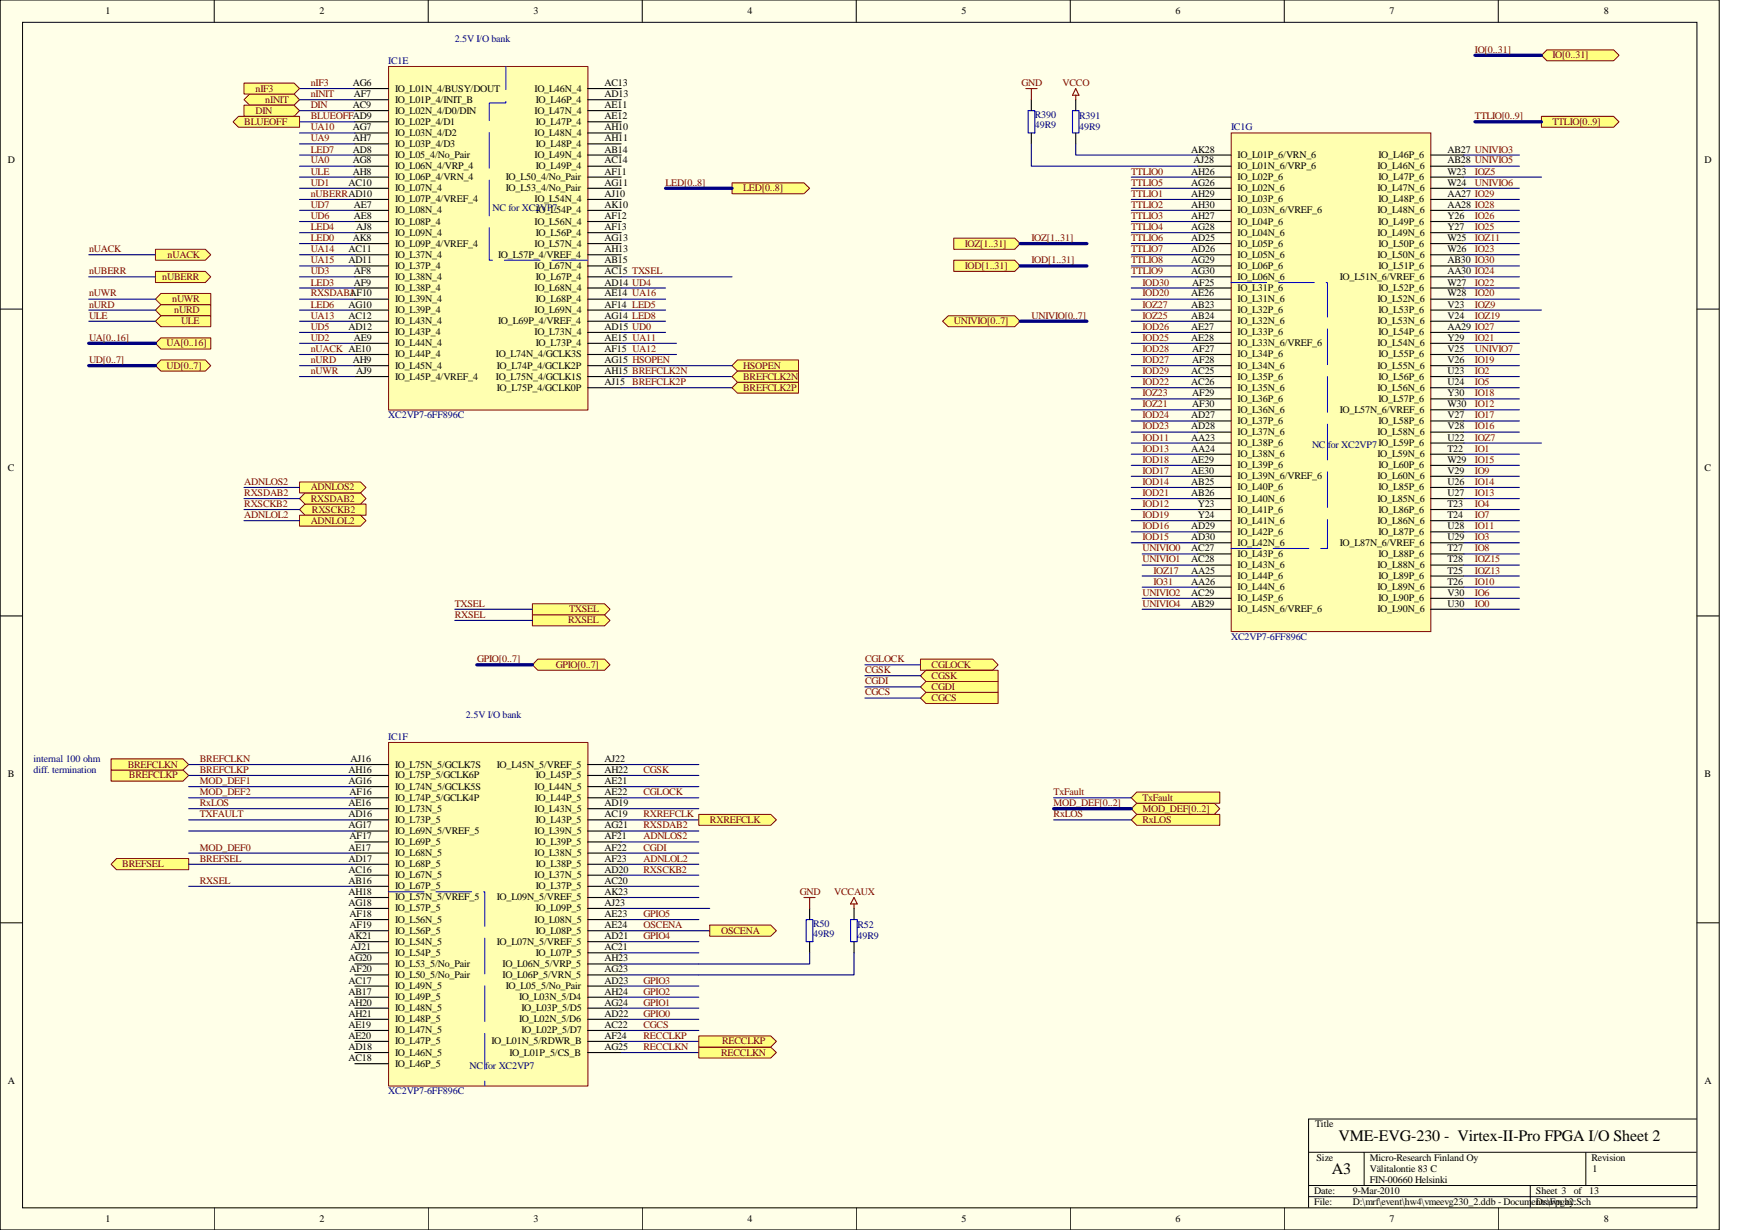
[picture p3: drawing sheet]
<svg xmlns="http://www.w3.org/2000/svg" width="297mm" height="210mm" viewBox="0 0 297 210" stroke-linecap="round" stroke-linejoin="round" font-family="sans-serif">
<path d="M0 0h293.5v209.9h-293.5z" fill="#ffffe8"/>
<g fill="none" stroke="#000" stroke-width=".17">
<path d="M0 0h293.5v209.9h-293.5zM3.8 3.8h285.9v202.3h-285.9zM36.6 0v3.8M73.1 0v3.8M109.6 0v3.8M146.2 0v3.8M182.7 0v3.8M219.2 0v3.8M255.8 0v3.8M0 52.7h3.8M289.6 52.7h3.9M0 105.1h3.8"/>
<path d="M289.6 105.1h3.9M0 157.5h3.8M289.6 157.5h3.9M223.4 196.6h66.2M232.9 196.6v5.7M270.7 196.6v5.7M289.6 191h-66.2v15.1M36.6 206.1v3.8M73.1 206.1v3.8M109.6 206.1v3.8M146.2 206.1v3.8M182.7 206.1v3.8"/>
<path d="M219.2 206.1v3.8M223.4 202.3h66.2M223.4 204.2h66.2M255.8 206.1v3.8M261.2 202.3v3.8"/>
</g>
<path d="M210.2 22.7h34.1v85.1h-34.1z" fill="#ffffb0"/>
<path d="M210.2 22.7h34.1v85.1h-34.1z" fill="none" stroke="#800000" stroke-width=".17"/>
<g fill="none" stroke="#000" stroke-width=".19">
<path d="M204.5 26.5h5.6M204.5 28.4h5.6M204.5 30.2h5.6M204.5 32.1h5.6M204.5 34h5.6M204.5 35.9h5.6M204.5 37.8h5.6M204.5 39.7h5.6M244.2 26.5h5.7M244.2 28.4h5.7M244.2 30.2h5.7M244.2 32.1h5.7"/>
<path d="M244.2 34h5.7M244.2 35.9h5.7M244.2 37.8h5.7M244.2 39.7h5.7M204.5 41.6h5.6M204.5 43.5h5.6M204.5 45.4h5.6M204.5 47.2h5.6M204.5 49.1h5.6M204.5 51.1h5.6M204.5 52.9h5.6M204.5 54.8h5.6"/>
<path d="M204.5 56.7h5.6M204.5 58.6h5.6M244.2 41.6h5.7M244.2 43.5h5.7M244.2 45.4h5.7M244.2 47.2h5.7M244.2 49.1h5.7M244.2 51.1h5.7M244.2 52.9h5.7M244.2 54.8h5.7M244.2 56.7h5.7M244.2 58.6h5.7"/>
<path d="M204.5 60.5h5.6M204.5 62.4h5.6M204.5 64.3h5.6M204.5 66.2h5.6M204.5 68.1h5.6M204.5 69.9h5.6M204.5 71.8h5.6M204.5 73.7h5.6M204.5 75.6h5.6M204.5 77.5h5.6M204.5 79.4h5.6M244.2 60.5h5.7"/>
<path d="M244.2 62.4h5.7M244.2 64.3h5.7M244.2 66.2h5.7M244.2 68.1h5.7M244.2 69.9h5.7M244.2 71.8h5.7M244.2 73.7h5.7M244.2 75.6h5.7M244.2 77.5h5.7M244.2 79.4h5.7M204.5 81.3h5.6M204.5 83.2h5.6"/>
<path d="M204.5 85.1h5.6M204.5 87h5.6M204.5 88.9h5.6M204.5 90.8h5.6M204.5 92.6h5.6M204.5 94.5h5.6M204.5 96.4h5.6M204.5 98.3h5.6M244.2 81.3h5.7M244.2 83.2h5.7M244.2 85.1h5.7M244.2 87h5.7"/>
<path d="M244.2 88.9h5.7M244.2 90.8h5.7M244.2 92.6h5.7M244.2 94.5h5.7M244.2 96.4h5.7M244.2 98.3h5.7M204.5 100.2h5.6M204.5 102.1h5.6M204.5 104h5.6M244.2 100.2h5.7M244.2 102.1h5.7M244.2 104h5.7"/>
</g>
<path d="M210.1 48.2h16.5v45.4h-16.5" fill="none" stroke="#00f" stroke-width=".17" stroke-dasharray="6.1 2"/>
<path d="M263.1 9.4l1-.9h11.4l.9 .9-.9 1h-11.4z" fill-rule="evenodd" fill="#ffff80"/>
<path d="M263.1 9.4l1-.9h11.4l.9 .9-.9 1h-11.4z" fill="none" stroke="#800000" stroke-width=".17"/>
<g fill="none" stroke="#000080" stroke-width=".19">
<path d="M249.9 26.5h9.5M249.9 28.4h9.5M249.9 30.2h13.2M249.9 32.1h9.5M249.9 34h9.5M249.9 35.9h9.5M249.9 37.8h9.5M249.9 39.7h9.5M249.9 41.6h9.5M249.9 43.5h9.5M249.9 45.4h9.5M249.9 47.2h9.5"/>
<path d="M249.9 49.1h9.5M249.9 51.1h9.5M249.9 52.9h13.2M249.9 54.8h9.5M249.9 56.7h9.5M249.9 58.6h9.5M249.9 60.5h9.5M249.9 62.4h9.5M249.9 64.3h9.5M249.9 66.2h9.5M249.9 68.1h9.5M249.9 69.9h9.5"/>
<path d="M249.9 71.8h9.5M249.9 73.7h9.5M249.9 75.6h13.2M249.9 77.5h9.5M249.9 79.4h9.5M195 94.5h9.5M195 96.4h9.5M195 98.3h9.5M249.9 81.3h9.5M249.9 83.2h9.5M249.9 85.1h9.5M249.9 87h9.5"/>
<path d="M249.9 88.9h9.5M249.9 90.8h9.5M249.9 92.6h9.5M249.9 94.5h9.5M249.9 96.4h9.5M249.9 98.3h9.5M195 102.1h9.5M195 100.2h9.5M249.9 102.1h9.5M249.9 104h9.5"/>
</g>
<path d="M66.4 11.4h34v58.6h-34z" fill="#ffffb0"/>
<path d="M66.3 11.3h34.1v58.7h-34.1z" fill="none" stroke="#800000" stroke-width=".17"/>
<g fill="none" stroke="#000" stroke-width=".19">
<path d="M60.6 15.1h5.7M60.6 17h5.7M60.6 18.9h5.7M100.3 15.1h5.7M100.3 17h5.7M100.3 18.9h5.7M60.6 20.8h5.7M60.6 22.7h5.7M60.6 24.6h5.7M60.6 26.5h5.7M60.6 28.4h5.7M60.6 30.2h5.7"/>
<path d="M60.6 32.1h5.7M60.6 34h5.7M60.6 35.9h5.7M60.6 37.8h5.7M60.6 39.7h5.7M100.3 20.8h5.7M100.3 22.7h5.7M100.3 24.6h5.7M100.3 26.5h5.7M100.3 28.4h5.7M100.3 30.2h5.7M100.3 32.1h5.7"/>
<path d="M100.3 34h5.7M100.3 35.9h5.7M100.3 37.8h5.7M100.3 39.7h5.7M60.6 41.6h5.7M60.6 43.5h5.7M60.6 45.4h5.7M60.6 47.2h5.7M60.6 49.1h5.7M60.6 51.1h5.7M60.6 52.9h5.7M60.6 54.8h5.7"/>
<path d="M60.6 56.7h5.7M60.6 58.6h5.7M100.3 41.6h5.7M100.3 43.5h5.7M100.3 45.4h5.7M100.3 47.2h5.7M100.3 49.1h5.7M100.3 51.1h5.7M100.3 52.9h5.7M100.3 54.8h5.7M100.3 56.7h5.7M100.3 58.6h5.7"/>
<path d="M60.6 60.5h5.7M60.6 62.4h5.7M60.6 64.3h5.7M100.3 60.5h5.7M100.3 62.4h5.7M100.3 64.3h5.7M100.3 66.2h5.7"/>
</g>
<path d="M100.3 44.4h-16.8v-26.8h2.9v-6.3" fill="none" stroke="#00f" stroke-width=".17" stroke-dasharray="6.1 2"/>
<path d="M66.4 126.7h34v58.6h-34z" fill="#ffffb0"/>
<path d="M66.3 126.7h34.1v58.6h-34.1z" fill="none" stroke="#800000" stroke-width=".17"/>
<g fill="none" stroke="#000" stroke-width=".19">
<path d="M60.6 130.5h5.7M60.6 132.3h5.7M60.6 134.2h5.7M60.6 136.1h5.7M60.6 138h5.7M60.6 139.9h5.7M100.3 130.5h5.7M100.3 132.3h5.7M100.3 134.2h5.7M100.3 136.1h5.7M100.3 138h5.7M100.3 139.9h5.7"/>
<path d="M60.6 141.8h5.7M60.6 143.7h5.7M60.6 145.6h5.7M60.6 147.5h5.7M60.6 149.4h5.7M60.6 151.3h5.7M60.6 153.2h5.7M60.6 155h5.7M60.6 156.9h5.7M60.6 158.8h5.7M100.3 141.8h5.7M100.3 143.7h5.7"/>
<path d="M100.3 145.6h5.7M100.3 147.5h5.7M100.3 149.4h5.7M100.3 151.3h5.7M100.3 153.2h5.7M100.3 155h5.7M100.3 156.9h5.7M100.3 158.8h5.7M60.6 160.7h5.7M60.6 162.6h5.7M60.6 164.5h5.7M60.6 166.4h5.7"/>
<path d="M60.6 168.3h5.7M60.6 170.2h5.7M60.6 172h5.7M60.6 173.9h5.7M60.6 175.9h5.7M60.6 177.7h5.7M60.6 179.6h5.7M100.3 160.7h5.7M100.3 162.6h5.7M100.3 164.5h5.7M100.3 166.4h5.7M100.3 168.3h5.7"/>
<path d="M100.3 170.2h5.7M100.3 172h5.7M100.3 173.9h5.7M100.3 175.9h5.7M100.3 177.7h5.7M100.3 179.6h5.7M60.6 181.5h5.7"/>
</g>
<path d="M66.3 152.2h16.5v33.1" fill="none" stroke="#00f" stroke-width=".17" stroke-dasharray="6.1 2"/>
<path d="M42.6 16h7.6l.9 1-.9 .9h-7.6l-.9-.9z" fill-rule="evenodd" fill="#ffff80"/>
<path d="M42.6 16h7.6l.9 1-.9 .9h-7.6l-.9-.9z" fill="none" stroke="#800000" stroke-width=".17"/>
<path d="M41.7 17.9h8.5l.9 1-.9 1h-8.5z" fill-rule="evenodd" fill="#ffff80"/>
<path d="M41.7 17.9h8.5l.9 1-.9 1h-8.5z" fill="none" stroke="#800000" stroke-width=".17"/>
<path d="M51.1 18.9h9.5M51.1 17h9.5" fill="none" stroke="#000080" stroke-width=".19"/>
<path d="M19 131.4h12.2l1 .9-1 1h-12.2z" fill-rule="evenodd" fill="#ffff80"/>
<path d="M19 131.4h12.2l1 .9-1 1h-12.2z" fill="none" stroke="#800000" stroke-width=".17"/>
<path d="M19 129.5h12.2l1 1-1 .9h-12.2z" fill-rule="evenodd" fill="#ffff80"/>
<path d="M19 129.5h12.2l1 1-1 .9h-12.2z" fill="none" stroke="#800000" stroke-width=".17"/>
<path d="M106 66.2h19M106 64.3h19M32.2 132.3h28.4M32.2 130.5h28.4M32.2 134.2h28.4M32.2 136.1h28.4M106 130.5h13.3" fill="none" stroke="#000080" stroke-width=".19"/>
<path d="M251.8 9.4h11.3" fill="none" stroke="#000080" stroke-width=".57"/>
<path d="M125 31.2h12.2l1 .9-1 1h-12.2z" fill-rule="evenodd" fill="#ffff80"/>
<path d="M125 31.2h12.2l1 .9-1 1h-12.2z" fill="none" stroke="#800000" stroke-width=".17"/>
<path d="M113.6 32.1h11.4" fill="none" stroke="#000080" stroke-width=".57"/>
<path d="M51.1 22.7h9.5M106 54.8h7.6M106 52.9h7.6" fill="none" stroke="#000080" stroke-width=".19"/>
<path d="M26.5 52.9l1-.9h8.5v1.9h-8.5z" fill-rule="evenodd" fill="#ffff80"/>
<path d="M26.5 52.9l1-.9h8.5v1.9h-8.5z" fill="none" stroke="#800000" stroke-width=".17"/>
<path d="M27.5 50.1h8.5v1.9h-8.5l-1-.9z" fill-rule="evenodd" fill="#ffff80"/>
<path d="M27.5 50.1h8.5v1.9h-8.5l-1-.9z" fill="none" stroke="#800000" stroke-width=".17"/>
<path d="M26.5 42.5h8.5l1 1-1 .9h-8.5z" fill-rule="evenodd" fill="#ffff80"/>
<path d="M26.5 42.5h8.5l1 1-1 .9h-8.5z" fill="none" stroke="#800000" stroke-width=".17"/>
<path d="M26.5 46.3h8.5l1 .9-1 1h-8.5z" fill-rule="evenodd" fill="#ffff80"/>
<path d="M26.5 46.3h8.5l1 .9-1 1h-8.5z" fill="none" stroke="#800000" stroke-width=".17"/>
<path d="M26.5 54.8l1-.9h8.5v1.9h-8.5z" fill-rule="evenodd" fill="#ffff80"/>
<path d="M26.5 54.8l1-.9h8.5v1.9h-8.5z" fill="none" stroke="#800000" stroke-width=".17"/>
<path d="M26.5 58.6l1-.9h8.5v1.9h-8.5z" fill-rule="evenodd" fill="#ffff80"/>
<path d="M26.5 58.6l1-.9h8.5v1.9h-8.5z" fill="none" stroke="#800000" stroke-width=".17"/>
<path d="M27.5 61.4h7.5l1 1-1 .9h-7.5l-1-.9z" fill-rule="evenodd" fill="#ffff80"/>
<path d="M27.5 61.4h7.5l1 1-1 .9h-7.5l-1-.9z" fill="none" stroke="#800000" stroke-width=".17"/>
<path d="M15.2 58.6h11.3M15.2 62.4h11.3" fill="none" stroke="#000080" stroke-width=".57"/>
<g fill="none" stroke="#000080" stroke-width=".19">
<path d="M51.1 24.6h9.5M51.1 28.4h9.5M51.1 30.2h9.5M51.1 32.1h9.5M51.1 34h9.5M51.1 35.9h9.5M51.1 37.8h9.5M51.1 39.7h9.5M51.1 20.8h9.5M15.2 54.8h11.3M15.2 52.9h11.3M15.2 51.1h11.3"/>
<path d="M15.2 47.2h11.3M15.2 43.5h11.3M51.1 54.8h9.5M51.1 52.9h9.5M51.1 47.2h9.5M51.1 43.5h9.5M51.1 45.4h9.5M51.1 56.7h9.5M51.1 58.6h9.5M51.1 49.1h9.5M51.1 41.6h9.5M106 51.1h7.6"/>
<path d="M106 56.7h7.6M106 49.1h7.6M51.1 60.5h9.5M51.1 62.4h9.5M51.1 64.3h9.5"/>
</g>
<path d="M40.7 19.9h10.4v1.8h-10.4l-.9-.9z" fill-rule="evenodd" fill="#ffff80"/>
<path d="M40.7 19.9h10.4v1.8h-10.4l-.9-.9z" fill="none" stroke="#800000" stroke-width=".17"/>
<g fill="none" stroke="#000080" stroke-width=".19">
<path d="M51.1 26.5h9.5M176.1 24.6v3.8h28.4M183.6 24.6v1.9h20.9M193.1 39.7h11.4M193.1 37.8h11.4M193.1 35.9h11.4M193.1 34h11.4M193.1 32.1h11.4M193.1 47.2h11.4M193.1 45.4h11.4M193.1 43.5h11.4M193.1 41.6h11.4"/>
<path d="M249.9 100.2h9.5M106 164.5h13.3"/>
</g>
<path d="M175.5 18.9h1.2v3.8h-1.2zM183.1 18.9h1.1v3.8h-1.1z" fill="none" stroke="#00f" stroke-width=".19"/>
<path d="M176.1 17v1.9M183.6 17v1.9M176.1 22.7v1.9M183.6 22.7v1.9" fill="none" stroke="#000" stroke-width=".19"/>
<path d="M175.1 15.1h1.9M176.1 15.1v1.9M183.6 15.1l.6 1.2h-1.1zM183.6 16.3v.7" fill="none" stroke="#800000" stroke-width=".19"/>
<path d="M263.1 19.9h12.4l.9 .9-.9 .9h-12.4z" fill-rule="evenodd" fill="#ffff80"/>
<path d="M263.1 19.9h12.4l.9 .9-.9 .9h-12.4z" fill="none" stroke="#800000" stroke-width=".17"/>
<path d="M251.8 20.8h11.3" fill="none" stroke="#000080" stroke-width=".57"/>
<g fill="none" stroke="#000080" stroke-width=".19">
<path d="M51.1 15.1h9.5M193.1 30.2h11.4M51.1 51.1h9.5M106 47.2h19M195 104h9.5M32.2 139.9h28.4M32.2 138h28.4M106 139.9h13.3M106 138h13.3M32.2 151.3h28.4M32.2 145.6h28.4M32.2 141.8h28.4"/>
<path d="M106 155h15.2M106 156.9h13.3M106 158.8h15.2M106 151.3h13.3M106 145.6h13.3M106 166.4h13.3M106 168.3h13.3M106 177.7h13.3M106 179.6h13.3"/>
</g>
<path d="M41.7 14.2h8.5l.9 .9-.9 .9h-8.5z" fill-rule="evenodd" fill="#ffff80"/>
<path d="M41.7 14.2h8.5l.9 .9-.9 .9h-8.5z" fill="none" stroke="#800000" stroke-width=".17"/>
<path d="M90.9 103h12.3l.9 1-.9 .9h-12.3z" fill-rule="evenodd" fill="#ffff80"/>
<path d="M90.9 103h12.3l.9 1-.9 .9h-12.3z" fill="none" stroke="#800000" stroke-width=".17"/>
<path d="M90.9 104.9h12.3l.9 1-.9 .9h-12.3z" fill-rule="evenodd" fill="#ffff80"/>
<path d="M90.9 104.9h12.3l.9 1-.9 .9h-12.3z" fill="none" stroke="#800000" stroke-width=".17"/>
<path d="M77.6 104h13.3M77.6 105.9h13.3" fill="none" stroke="#000080" stroke-width=".19"/>
<path d="M193.1 138l1-.9h13.2l.9 .9-.9 1h-13.2z" fill-rule="evenodd" fill="#ffff80"/>
<path d="M193.1 138l1-.9h13.2l.9 .9-.9 1h-13.2z" fill="none" stroke="#800000" stroke-width=".17"/>
<path d="M194.1 135.2h14.1v1.9h-14.1l-1-1z" fill-rule="evenodd" fill="#ffff80"/>
<path d="M194.1 135.2h14.1v1.9h-14.1l-1-1z" fill="none" stroke="#800000" stroke-width=".17"/>
<path d="M193.1 139.9l1-.9h14.1v1.8h-14.1z" fill-rule="evenodd" fill="#ffff80"/>
<path d="M193.1 139.9l1-.9h14.1v1.8h-14.1z" fill="none" stroke="#800000" stroke-width=".17"/>
<path d="M179.9 136.1h13.2M179.9 139.9h13.2" fill="none" stroke="#000080" stroke-width=".19"/>
<path d="M179.9 138h13.2" fill="none" stroke="#000080" stroke-width=".57"/>
<path d="M157.1 112.5h12.4l.9 1-.9 .9h-12.4z" fill-rule="evenodd" fill="#ffff80"/>
<path d="M157.1 112.5h12.4l.9 1-.9 .9h-12.4z" fill="none" stroke="#800000" stroke-width=".17"/>
<path d="M158.1 118.2h12.3v1.9h-12.3l-1-1z" fill-rule="evenodd" fill="#ffff80"/>
<path d="M158.1 118.2h12.3v1.9h-12.3l-1-1z" fill="none" stroke="#800000" stroke-width=".17"/>
<path d="M157.1 117.2l1-.9h12.3v1.9h-12.3z" fill-rule="evenodd" fill="#ffff80"/>
<path d="M157.1 117.2l1-.9h12.3v1.9h-12.3z" fill="none" stroke="#800000" stroke-width=".17"/>
<path d="M157.1 115.3l1-.9h12.3v1.9h-12.3z" fill-rule="evenodd" fill="#ffff80"/>
<path d="M157.1 115.3l1-.9h12.3v1.9h-12.3z" fill="none" stroke="#800000" stroke-width=".17"/>
<path d="M147.7 113.5h9.4M147.7 115.3h9.4M147.7 117.2h9.4M147.7 119.1h9.4" fill="none" stroke="#000080" stroke-width=".19"/>
<path d="M119.3 178.7h12.3l.9 .9-.9 1h-12.3z" fill-rule="evenodd" fill="#ffff80"/>
<path d="M119.3 178.7h12.3l.9 .9-.9 1h-12.3z" fill="none" stroke="#800000" stroke-width=".17"/>
<path d="M106 132.3h13.3M106 134.2h13.3M106 136.1h13.3M106 175.9h13.3M138.2 162.6v1.9h-18.9M145.8 162.6v3.8h-26.5" fill="none" stroke="#000080" stroke-width=".19"/>
<path d="M137.6 156.9h1.2v3.8h-1.2zM145.2 156.9h1.1v3.8h-1.1z" fill="none" stroke="#00f" stroke-width=".19"/>
<path d="M138.2 155v1.9M145.8 155v1.9M138.2 160.7v1.9M145.8 160.7v1.9" fill="none" stroke="#000" stroke-width=".19"/>
<path d="M137.2 153.2h1.9M138.2 153.2v1.8M145.8 153.2l.5 1.1h-1.1zM145.8 154.3v.7" fill="none" stroke="#800000" stroke-width=".19"/>
<path d="M162.8 40.6h10.4l1 1-1 .9h-10.4z" fill-rule="evenodd" fill="#ffff80"/>
<path d="M162.8 40.6h10.4l1 1-1 .9h-10.4z" fill="none" stroke="#800000" stroke-width=".17"/>
<path d="M174.2 41.6h11.3" fill="none" stroke="#000080" stroke-width=".57"/>
<path d="M119.3 139h12.3l.9 .9-.9 .9h-12.3z" fill-rule="evenodd" fill="#ffff80"/>
<path d="M119.3 139h12.3l.9 .9-.9 .9h-12.3z" fill="none" stroke="#800000" stroke-width=".17"/>
<path d="M121.2 157.9h10.4l.9 .9-.9 1h-10.4z" fill-rule="evenodd" fill="#ffff80"/>
<path d="M121.2 157.9h10.4l.9 .9-.9 1h-10.4z" fill="none" stroke="#800000" stroke-width=".17"/>
<path d="M119.3 176.8h12.3l.9 .9-.9 1h-12.3z" fill-rule="evenodd" fill="#ffff80"/>
<path d="M119.3 176.8h12.3l.9 .9-.9 1h-12.3z" fill="none" stroke="#800000" stroke-width=".17"/>
<path d="M106 162.6h13.3M106 160.7h13.3" fill="none" stroke="#000080" stroke-width=".19"/>
<path d="M125.9 61.4h10.4v1.9h-10.4l-.9-.9z" fill-rule="evenodd" fill="#ffff80"/>
<path d="M125.9 61.4h10.4v1.9h-10.4l-.9-.9z" fill="none" stroke="#800000" stroke-width=".17"/>
<path d="M106 58.6h9.5M106 62.4h19M106 60.5h9.5" fill="none" stroke="#000080" stroke-width=".19"/>
<path d="M160.9 54.8l1-.9h11.3l1 .9-1 1h-11.3z" fill-rule="evenodd" fill="#ffff80"/>
<path d="M160.9 54.8l1-.9h11.3l1 .9-1 1h-11.3z" fill="none" stroke="#800000" stroke-width=".17"/>
<path d="M174.2 54.8h11.3" fill="none" stroke="#000080" stroke-width=".57"/>
<path d="M125 66.2l.9-1h10.4v1.9h-10.4z" fill-rule="evenodd" fill="#ffff80"/>
<path d="M125 66.2l.9-1h10.4v1.9h-10.4z" fill="none" stroke="#800000" stroke-width=".17"/>
<path d="M125 64.3l.9-1h10.4v1.9h-10.4z" fill-rule="evenodd" fill="#ffff80"/>
<path d="M125 64.3l.9-1h10.4v1.9h-10.4z" fill="none" stroke="#800000" stroke-width=".17"/>
<g fill="none" stroke="#000080" stroke-width=".19">
<path d="M193.1 49.1h11.4M193.1 51.1h11.4M193.1 52.9h11.4M193.1 54.8h11.4M193.1 56.7h11.4M193.1 58.6h11.4M193.1 60.5h11.4M193.1 62.4h11.4M193.1 64.3h11.4M193.1 66.2h11.4M193.1 68.1h11.4M193.1 69.9h11.4"/>
<path d="M193.1 71.8h11.4M193.1 73.7h11.4M193.1 75.6h11.4M193.1 77.5h11.4M193.1 79.4h11.4M193.1 81.3h11.4M193.1 83.2h11.4M193.1 85.1h11.4M193.1 87h11.4M193.1 88.9h11.4M193.1 90.8h11.4M193.1 92.6h11.4"/>
<path d="M106 141.8h13.3M106 143.7h13.3M106 147.5h13.3M106 149.4h13.3M106 153.2h13.3M106 170.2h13.3M106 172h13.3M106 173.9h13.3"/>
</g>
<path d="M162.8 44.4h10.4l1 1-1 .9h-10.4z" fill-rule="evenodd" fill="#ffff80"/>
<path d="M162.8 44.4h10.4l1 1-1 .9h-10.4z" fill="none" stroke="#800000" stroke-width=".17"/>
<path d="M174.2 45.4h11.3" fill="none" stroke="#000080" stroke-width=".57"/>
<path d="M19.9 146.5h12.3v1.9h-12.3l-.9-.9z" fill-rule="evenodd" fill="#ffff80"/>
<path d="M19.9 146.5h12.3v1.9h-12.3l-.9-.9z" fill="none" stroke="#800000" stroke-width=".17"/>
<path d="M51.1 87l1-1h10.4v1.9h-10.4z" fill-rule="evenodd" fill="#ffff80"/>
<path d="M51.1 87l1-1h10.4v1.9h-10.4z" fill="none" stroke="#800000" stroke-width=".17"/>
<path d="M52.1 84.1h9.4l1 1-1 .9h-9.4l-1-.9z" fill-rule="evenodd" fill="#ffff80"/>
<path d="M52.1 84.1h9.4l1 1-1 .9h-9.4l-1-.9z" fill="none" stroke="#800000" stroke-width=".17"/>
<path d="M51.1 82.3h10.4l1 .9-1 .9h-10.4z" fill-rule="evenodd" fill="#ffff80"/>
<path d="M51.1 82.3h10.4l1 .9-1 .9h-10.4z" fill="none" stroke="#800000" stroke-width=".17"/>
<path d="M51.1 87.9h10.4l1 1-1 .9h-10.4z" fill-rule="evenodd" fill="#ffff80"/>
<path d="M51.1 87.9h10.4l1 1-1 .9h-10.4z" fill="none" stroke="#800000" stroke-width=".17"/>
<path d="M41.7 83.2h9.4M41.7 85.1h9.4M41.7 87h9.4M41.7 88.9h9.4M32.2 147.5h28.4" fill="none" stroke="#000080" stroke-width=".19"/>
<path d="M91.8 112.5h11.4l.9 1-.9 .9h-11.4l-.9-.9z" fill-rule="evenodd" fill="#ffff80"/>
<path d="M91.8 112.5h11.4l.9 1-.9 .9h-11.4l-.9-.9z" fill="none" stroke="#800000" stroke-width=".17"/>
<path d="M81.4 113.5h9.5" fill="none" stroke="#000080" stroke-width=".57"/>
<g font-size="2.7">
<text x="228.5" y="194.7">VME-EVG-230 - Virtex-II-Pro FPGA I/O Sheet 2</text>
<text x="227.4" y="200.4">A3</text>
</g>
<g font-size="1.7">
<text x="18" y="2.4">1</text>
<text x="54.6" y="2.4">2</text>
<text x="91.1" y="2.4">3</text>
<text x="127.6" y="2.4">4</text>
<text x="164.2" y="2.4">5</text>
<text x="200.7" y="2.4">6</text>
<text x="237.2" y="2.4">7</text>
<text x="273.8" y="2.4">8</text>
<text x="60.2" y="14.7">AG6</text>
<text x="60.4" y="16.6">AF7</text>
<text x="67.4" y="15.6">IO_L01N_4/BUSY/DOUT</text>
<text x="67.4" y="17.5">IO_L01P_4/INIT_B</text>
<text x="91.3" y="15.6">IO_L46N_4</text>
<text x="91.5" y="17.5">IO_L46P_4</text>
<text x="103.2" y="14.7">AC13</text>
<text x="103.2" y="16.6">AD13</text>
<text x="60.2" y="18.5">AC9</text>
<text x="60.2" y="22.2">AG7</text>
<text x="67.4" y="19.4">IO_L02N_4/D0/DIN</text>
<text x="67.4" y="21.3">IO_L02P_4/D1</text>
<text x="67.4" y="23.2">IO_L03N_4/D2</text>
<text x="91.3" y="19.4">IO_L47N_4</text>
<text x="91.3" y="23.2">IO_L48N_4</text>
<text x="91.5" y="21.3">IO_L47P_4</text>
<text x="103.2" y="18.5">AE11</text>
<text x="103.2" y="22.2">AH10</text>
<text x="103.2" y="20.4">AE12</text>
<text x="1.4" y="27.9">D</text>
<text x="60.2" y="24.1">AH7</text>
<text x="60.2" y="26">AD8</text>
<text x="60.2" y="27.9">AG8</text>
<text x="60.2" y="29.8">AH8</text>
<text x="67.4" y="25.1">IO_L03P_4/D3</text>
<text x="67.4" y="27">IO_L05_4/No_Pair</text>
<text x="67.4" y="28.9">IO_L06N_4/VRP_4</text>
<text x="91.3" y="27">IO_L49N_4</text>
<text x="91.5" y="25.1">IO_L48P_4</text>
<text x="91.5" y="28.9">IO_L49P_4</text>
<text x="103.2" y="26">AB14</text>
<text x="103.2" y="24.1">AH11</text>
<text x="103.2" y="27.9">AC14</text>
<text x="103.2" y="29.8">AF11</text>
<text x="203.4" y="26">AK28</text>
<text x="203.4" y="29.8">AH26</text>
<text x="203.7" y="27.9">AJ28</text>
<text x="211.3" y="27">IO_L01P_6/VRN_6</text>
<text x="211.3" y="28.9">IO_L01N_6/VRP_6</text>
<text x="235.2" y="28.9">IO_L46N_6</text>
<text x="235.3" y="27">IO_L46P_6</text>
<text x="247.1" y="26">AB27 UNIVIO3</text>
<text x="247.1" y="27.9">AB28 UNIVIO5</text>
<text x="247.1" y="29.8">W23</text>
<text x="291" y="27.9">D</text>
<text x="59.5" y="31.7">AC10</text>
<text x="60.4" y="35.5">AE7</text>
<text x="67.4" y="30.7">IO_L06P_4/VRN_4</text>
<text x="67.4" y="32.6">IO_L07N_4</text>
<text x="67.4" y="34.5">IO_L07P_4/VREF_4</text>
<text x="86.4" y="30.7">IO_L50_4/No_Pair</text>
<text x="86.4" y="32.6">IO_L53_4/No_Pair</text>
<text x="91.3" y="34.5">IO_L54N_4</text>
<text x="103.2" y="33.6">AJ10</text>
<text x="103.2" y="31.7">AG11</text>
<text x="103.2" y="35.5">AK10</text>
<text x="203.4" y="31.7">AG26</text>
<text x="203.4" y="33.6">AH29</text>
<text x="203.4" y="35.5">AH30</text>
<text x="211.3" y="30.7">IO_L02P_6</text>
<text x="211.3" y="32.6">IO_L02N_6</text>
<text x="211.3" y="34.5">IO_L03P_6</text>
<text x="235.2" y="32.6">IO_L47N_6</text>
<text x="235.3" y="30.7">IO_L47P_6</text>
<text x="235.3" y="34.5">IO_L48P_6</text>
<text x="247.1" y="31.7">W24</text>
<text x="247.1" y="33.6">AA27 IO29</text>
<text x="247.1" y="35.5">AA28 IO28</text>
<text x="60.2" y="41.1">AK8</text>
<text x="60.4" y="37.4">AE8</text>
<text x="60.8" y="39.2">AJ8</text>
<text x="67.4" y="36.4">IO_L08N_4</text>
<text x="67.4" y="38.3">IO_L08P_4</text>
<text x="67.4" y="40.2">IO_L09N_4</text>
<text x="91.3" y="38.3">IO_L56N_4</text>
<text x="91.5" y="36.4">IO_L54P_4</text>
<text x="91.5" y="40.2">IO_L56P_4</text>
<text x="103.2" y="37.4">AF12</text>
<text x="103.2" y="41.1">AG13</text>
<text x="103.2" y="39.2">AF13</text>
<text x="203.4" y="37.4">AH27</text>
<text x="203.4" y="39.2">AG28</text>
<text x="203.4" y="41.1">AD25</text>
<text x="211.3" y="36.4">IO_L03N_6/VREF_6</text>
<text x="211.3" y="38.3">IO_L04P_6</text>
<text x="211.3" y="40.2">IO_L04N_6</text>
<text x="235.2" y="36.4">IO_L48N_6</text>
<text x="235.2" y="40.2">IO_L49N_6</text>
<text x="235.3" y="38.3">IO_L49P_6</text>
<text x="247.1" y="37.4">Y26</text>
<text x="247.1" y="39.2">Y27</text>
<text x="247.1" y="41.1">W25</text>
<text x="59.5" y="43.1">AC11</text>
<text x="59.5" y="44.9">AD11</text>
<text x="60.4" y="46.8">AF8</text>
<text x="67.4" y="42.1">IO_L09P_4/VREF_4</text>
<text x="67.4" y="44">IO_L37N_4</text>
<text x="67.4" y="45.9">IO_L37P_4</text>
<text x="67.4" y="47.8">IO_L38N_4</text>
<text x="85" y="44">IO_L57P_4/VREF_4</text>
<text x="91.3" y="42.1">IO_L57N_4</text>
<text x="91.3" y="45.9">IO_L67N_4</text>
<text x="91.5" y="47.8">IO_L67P_4</text>
<text x="103.2" y="44.9">AB15</text>
<text x="103.2" y="43.1">AH13</text>
<text x="103.2" y="46.8">AC15 TXSEL</text>
<text x="203.4" y="43.1">AD26</text>
<text x="203.4" y="44.9">AG29</text>
<text x="203.4" y="46.8">AG30</text>
<text x="211.3" y="42.1">IO_L05P_6</text>
<text x="211.3" y="44">IO_L05N_6</text>
<text x="211.3" y="45.9">IO_L06P_6</text>
<text x="211.3" y="47.8">IO_L06N_6</text>
<text x="228.7" y="47.8">IO_L51N_6/VREF_6</text>
<text x="235.2" y="44">IO_L50N_6</text>
<text x="235.3" y="42.1">IO_L50P_6</text>
<text x="235.3" y="45.9">IO_L51P_6</text>
<text x="247.1" y="43.1">W26</text>
<text x="247.1" y="44.9">AB30 IO30</text>
<text x="247.1" y="46.8">AA30 IO24</text>
<text x="59.5" y="52.5">AG10</text>
<text x="59.7" y="50.6">AF10</text>
<text x="60.4" y="48.7">AF9</text>
<text x="67.4" y="49.7">IO_L38P_4</text>
<text x="67.4" y="51.6">IO_L39N_4</text>
<text x="67.4" y="53.4">IO_L39P_4</text>
<text x="91.3" y="49.7">IO_L68N_4</text>
<text x="91.3" y="53.4">IO_L69N_4</text>
<text x="91.5" y="51.6">IO_L68P_4</text>
<text x="103.2" y="48.7">AD14 UD4</text>
<text x="103.2" y="52.5">AF14 LED5</text>
<text x="103.2" y="50.6">AE14 UA16</text>
<text x="203.4" y="50.6">AE26</text>
<text x="203.4" y="52.5">AB23</text>
<text x="203.5" y="48.7">AF25</text>
<text x="211.3" y="49.7">IO_L31P_6</text>
<text x="211.3" y="51.6">IO_L31N_6</text>
<text x="211.3" y="53.4">IO_L32P_6</text>
<text x="235.2" y="51.6">IO_L52N_6</text>
<text x="235.3" y="49.7">IO_L52P_6</text>
<text x="235.3" y="53.4">IO_L53P_6</text>
<text x="247.1" y="48.7">W27</text>
<text x="247.1" y="50.6">W28</text>
<text x="247.1" y="52.5">V23</text>
<text x="59.5" y="54.4">AC12</text>
<text x="59.5" y="56.3">AD12</text>
<text x="60.4" y="58.2">AE9</text>
<text x="67.4" y="55.3">IO_L43N_4</text>
<text x="67.4" y="57.2">IO_L43P_4</text>
<text x="67.4" y="59.1">IO_L44N_4</text>
<text x="85" y="55.3">IO_L69P_4/VREF_4</text>
<text x="91.3" y="57.2">IO_L73N_4</text>
<text x="91.5" y="59.1">IO_L73P_4</text>
<text x="103.2" y="56.3">AD15 UD0</text>
<text x="103.2" y="54.4">AG14 LED8</text>
<text x="103.2" y="58.2">AE15 UA11</text>
<text x="203.4" y="54.4">AB24</text>
<text x="203.4" y="56.3">AE27</text>
<text x="203.4" y="58.2">AE28</text>
<text x="211.3" y="55.3">IO_L32N_6</text>
<text x="211.3" y="57.2">IO_L33P_6</text>
<text x="211.3" y="59.1">IO_L33N_6/VREF_6</text>
<text x="235.2" y="55.3">IO_L53N_6</text>
<text x="235.2" y="59.1">IO_L54N_6</text>
<text x="235.3" y="57.2">IO_L54P_6</text>
<text x="247.1" y="54.4">V24</text>
<text x="247.1" y="56.3">AA29 IO27</text>
<text x="247.1" y="58.2">Y29</text>
<text x="60.2" y="61.9">AH9</text>
<text x="60.8" y="63.8">AJ9</text>
<text x="67.4" y="61">IO_L44P_4</text>
<text x="67.4" y="62.9">IO_L45N_4</text>
<text x="67.4" y="64.8">IO_L45P_4/VREF_4</text>
<text x="84.7" y="61">IO_L74N_4/GCLK3S</text>
<text x="84.7" y="64.8">IO_L75N_4/GCLK1S</text>
<text x="84.8" y="62.9">IO_L74P_4/GCLK2P</text>
<text x="103.2" y="60.1">AF15 UA12</text>
<text x="103.2" y="63.8">AH15 BREFCLK2N</text>
<text x="103.2" y="61.9">AG15 HSOPEN</text>
<text x="103.2" y="65.7">AJ15</text>
<text x="203.4" y="63.8">AC25</text>
<text x="203.4" y="65.7">AC26</text>
<text x="203.5" y="60.1">AF27</text>
<text x="203.5" y="61.9">AF28</text>
<text x="211.3" y="61">IO_L34P_6</text>
<text x="211.3" y="62.9">IO_L34N_6</text>
<text x="211.3" y="64.8">IO_L35P_6</text>
<text x="235.2" y="62.9">IO_L55N_6</text>
<text x="235.3" y="61">IO_L55P_6</text>
<text x="235.3" y="64.8">IO_L56P_6</text>
<text x="247.1" y="60.1">V25</text>
<text x="247.1" y="61.9">V26</text>
<text x="247.1" y="63.8">U23</text>
<text x="247.1" y="65.7">U24</text>
<text x="84.8" y="66.7">IO_L75P_4/GCLK0P</text>
<text x="203.4" y="71.4">AD27</text>
<text x="203.5" y="67.6">AF29</text>
<text x="203.5" y="69.5">AF30</text>
<text x="211.3" y="66.7">IO_L35N_6</text>
<text x="211.3" y="68.6">IO_L36P_6</text>
<text x="211.3" y="70.4">IO_L36N_6</text>
<text x="228.7" y="70.4">IO_L57N_6/VREF_6</text>
<text x="235.2" y="66.7">IO_L56N_6</text>
<text x="235.3" y="68.6">IO_L57P_6</text>
<text x="247.1" y="67.6">Y30</text>
<text x="247.1" y="69.5">W30</text>
<text x="247.1" y="71.4">V27</text>
<text x="203.4" y="73.3">AD28</text>
<text x="203.4" y="75.2">AA23</text>
<text x="203.4" y="77.1">AA24</text>
<text x="211.3" y="72.3">IO_L37P_6</text>
<text x="211.3" y="74.3">IO_L37N_6</text>
<text x="211.3" y="76.1">IO_L38P_6</text>
<text x="235.2" y="74.3">IO_L58N_6</text>
<text x="235.3" y="72.3">IO_L58P_6</text>
<text x="247.1" y="73.3">V28</text>
<text x="247.1" y="75.2">U22</text>
<text x="247.1" y="77.1">T22</text>
<text x="1.4" y="80.3">C</text>
<text x="203.4" y="79">AE29</text>
<text x="203.4" y="80.9">AE30</text>
<text x="203.4" y="82.8">AB25</text>
<text x="211.3" y="78">IO_L38N_6</text>
<text x="211.3" y="79.9">IO_L39P_6</text>
<text x="211.3" y="81.8">IO_L39N_6/VREF_6</text>
<text x="211.3" y="83.7">IO_L40P_6</text>
<text x="235.2" y="78">IO_L59N_6</text>
<text x="235.2" y="81.8">IO_L60N_6</text>
<text x="235.3" y="79.9">IO_L60P_6</text>
<text x="235.3" y="83.7">IO_L85P_6</text>
<text x="247.1" y="79">W29</text>
<text x="247.1" y="80.9">V29</text>
<text x="247.1" y="82.8">U26</text>
<text x="291" y="80.3">C</text>
<text x="203.4" y="84.6">AB26</text>
<text x="204.5" y="86.5">Y23</text>
<text x="204.5" y="88.4">Y24</text>
<text x="211.3" y="85.6">IO_L40N_6</text>
<text x="211.3" y="87.5">IO_L41P_6</text>
<text x="211.3" y="89.4">IO_L41N_6</text>
<text x="235.2" y="85.6">IO_L85N_6</text>
<text x="235.2" y="89.4">IO_L86N_6</text>
<text x="235.3" y="87.5">IO_L86P_6</text>
<text x="247.1" y="84.6">U27</text>
<text x="247.1" y="86.5">T23</text>
<text x="247.1" y="88.4">T24</text>
<text x="203.4" y="90.3">AD29</text>
<text x="203.4" y="92.2">AD30</text>
<text x="203.4" y="94.1">AC27</text>
<text x="203.4" y="96">AC28</text>
<text x="211.3" y="91.3">IO_L42P_6</text>
<text x="211.3" y="93.1">IO_L42N_6</text>
<text x="211.3" y="95">IO_L43P_6</text>
<text x="228.7" y="93.1">IO_L87N_6/VREF_6</text>
<text x="235.3" y="91.3">IO_L87P_6</text>
<text x="235.3" y="95">IO_L88P_6</text>
<text x="247.1" y="90.3">U28</text>
<text x="247.1" y="92.2">U29</text>
<text x="247.1" y="94.1">T27</text>
<text x="247.1" y="96">T28</text>
<text x="203.4" y="97.9">AA25</text>
<text x="203.4" y="99.8">AA26</text>
<text x="203.4" y="101.6">AC29</text>
<text x="211.3" y="96.9">IO_L43N_6</text>
<text x="211.3" y="98.8">IO_L44P_6</text>
<text x="211.3" y="100.7">IO_L44N_6</text>
<text x="235.2" y="96.9">IO_L88N_6</text>
<text x="235.2" y="100.7">IO_L89N_6</text>
<text x="235.3" y="98.8">IO_L89P_6</text>
<text x="247.1" y="97.9">T25</text>
<text x="247.1" y="99.8">T26</text>
<text x="247.1" y="101.6">V30</text>
<text x="203.4" y="103.5">AB29</text>
<text x="211.3" y="102.6">IO_L45P_6</text>
<text x="211.3" y="104.5">IO_L45N_6/VREF_6</text>
<text x="235.2" y="104.5">IO_L90N_6</text>
<text x="235.3" y="102.6">IO_L90P_6</text>
<text x="247.1" y="103.5">U30</text>
<text x="59.5" y="131.9">AH16</text>
<text x="59.9" y="130">AJ16</text>
<text x="67.4" y="131">IO_L75N_5/GCLK7S</text>
<text x="84.8" y="131">IO_L45N_5/VREF_5</text>
<text x="103.2" y="130">AJ22</text>
<text x="103.2" y="131.9">AH22</text>
<text x="1.4" y="132.7">B</text>
<text x="59.5" y="133.8">AG16</text>
<text x="59.5" y="137.6">AE16</text>
<text x="59.7" y="135.7">AF16</text>
<text x="67.4" y="132.8">IO_L75P_5/GCLK6P</text>
<text x="67.4" y="134.7">IO_L74N_5/GCLK5S</text>
<text x="67.4" y="136.7">IO_L74P_5/GCLK4P</text>
<text x="91.3" y="134.7">IO_L44N_5</text>
<text x="91.5" y="132.8">IO_L45P_5</text>
<text x="91.5" y="136.7">IO_L44P_5</text>
<text x="103.2" y="133.8">AE21</text>
<text x="103.2" y="137.6">AD19</text>
<text x="103.2" y="135.7">AE22</text>
<text x="291" y="132.7">B</text>
<text x="59.5" y="139.5">AD16</text>
<text x="59.5" y="141.4">AG17</text>
<text x="59.7" y="143.3">AF17</text>
<text x="67.4" y="138.5">IO_L73N_5</text>
<text x="67.4" y="140.4">IO_L73P_5</text>
<text x="67.4" y="142.3">IO_L69N_5/VREF_5</text>
<text x="91.3" y="138.5">IO_L43N_5</text>
<text x="91.3" y="142.3">IO_L39N_5</text>
<text x="91.5" y="140.4">IO_L43P_5</text>
<text x="103.2" y="141.4">AG21</text>
<text x="103.2" y="139.5">AC19</text>
<text x="103.2" y="143.3">AF21</text>
<text x="59.5" y="145.2">AE17</text>
<text x="59.5" y="147">AD17</text>
<text x="59.5" y="148.9">AC16</text>
<text x="67.4" y="144.2">IO_L69P_5</text>
<text x="67.4" y="146.1">IO_L68N_5</text>
<text x="67.4" y="148">IO_L68P_5</text>
<text x="67.4" y="149.9">IO_L67N_5</text>
<text x="91.3" y="146.1">IO_L38N_5</text>
<text x="91.3" y="149.9">IO_L37N_5</text>
<text x="91.5" y="144.2">IO_L39P_5</text>
<text x="91.5" y="148">IO_L38P_5</text>
<text x="103.2" y="145.2">AF22</text>
<text x="103.2" y="148.9">AD20</text>
<text x="103.2" y="147">AF23</text>
<text x="59.5" y="150.8">AB16</text>
<text x="59.5" y="152.7">AH18</text>
<text x="59.5" y="154.6">AG18</text>
<text x="67.4" y="151.8">IO_L67P_5</text>
<text x="67.4" y="153.7">IO_L57N_5/VREF_5</text>
<text x="67.4" y="155.5">IO_L57P_5</text>
<text x="84.8" y="153.7">IO_L09N_5/VREF_5</text>
<text x="91.5" y="151.8">IO_L37P_5</text>
<text x="91.5" y="155.5">IO_L09P_5</text>
<text x="103.2" y="152.7">AK23</text>
<text x="103.2" y="150.8">AC20</text>
<text x="103.2" y="154.6">AJ23</text>
<text x="59.5" y="160.3">AK21</text>
<text x="59.7" y="156.5">AF18</text>
<text x="59.7" y="158.4">AF19</text>
<text x="67.4" y="157.4">IO_L56N_5</text>
<text x="67.4" y="159.3">IO_L56P_5</text>
<text x="67.4" y="161.2">IO_L54N_5</text>
<text x="84.8" y="161.2">IO_L07N_5/VREF_5</text>
<text x="91.3" y="157.4">IO_L08N_5</text>
<text x="91.5" y="159.3">IO_L08P_5</text>
<text x="103.2" y="156.5">AE23</text>
<text x="103.2" y="160.3">AD21</text>
<text x="103.2" y="158.4">AE24</text>
<text x="59.5" y="164">AG20</text>
<text x="59.5" y="167.9">AC17</text>
<text x="59.7" y="165.9">AF20</text>
<text x="59.9" y="162.2">AJ21</text>
<text x="67.4" y="163.1">IO_L54P_5</text>
<text x="67.4" y="165">IO_L53_5/No_Pair</text>
<text x="67.4" y="166.9">IO_L50_5/No_Pair</text>
<text x="85.8" y="165">IO_L06N_5/VRP_5</text>
<text x="85.8" y="166.9">IO_L06P_5/VRN_5</text>
<text x="91.5" y="163.1">IO_L07P_5</text>
<text x="103.2" y="164">AH23</text>
<text x="103.2" y="165.9">AG23</text>
<text x="103.2" y="162.2">AC21</text>
<text x="103.2" y="167.9">AD23</text>
<text x="59.5" y="169.7">AB17</text>
<text x="59.5" y="171.6">AH20</text>
<text x="59.5" y="173.5">AH21</text>
<text x="67.4" y="168.8">IO_L49N_5</text>
<text x="67.4" y="170.7">IO_L49P_5</text>
<text x="67.4" y="172.6">IO_L48N_5</text>
<text x="86.4" y="168.8">IO_L05_5/No_Pair</text>
<text x="88.6" y="170.7">IO_L03N_5/D4</text>
<text x="89" y="172.6">IO_L03P_5/D5</text>
<text x="103.2" y="171.6">AG24</text>
<text x="103.2" y="169.7">AH24</text>
<text x="103.2" y="173.5">AD22</text>
<text x="59.5" y="175.4">AE19</text>
<text x="59.5" y="177.3">AE20</text>
<text x="59.5" y="179.2">AD18</text>
<text x="67.4" y="174.5">IO_L48P_5</text>
<text x="67.4" y="176.4">IO_L47N_5</text>
<text x="67.4" y="178.2">IO_L47P_5</text>
<text x="83.9" y="178.2">IO_L01N_5/RDWR_B</text>
<text x="88.6" y="174.5">IO_L02N_5/D6</text>
<text x="89" y="176.4">IO_L02P_5/D7</text>
<text x="103.2" y="179.2">AG25</text>
<text x="103.2" y="177.3">AF24</text>
<text x="103.2" y="175.4">AC22</text>
<text x="1.4" y="185">A</text>
<text x="59.5" y="181.1">AC18</text>
<text x="67.4" y="180.1">IO_L46N_5</text>
<text x="67.4" y="182">IO_L46P_5</text>
<text x="86.9" y="180.1">IO_L01P_5/CS_B</text>
<text x="291" y="185">A</text>
<text x="224.5" y="192.4">Title</text>
<text x="224.4" y="203.8">Date:</text>
<text x="224.7" y="198.1">Size</text>
<text x="231" y="203.8">9-Mar-2010</text>
<text x="233.8" y="198.1">Micro-Research Finland Oy</text>
<text x="233.8" y="200">Välitalontie 83 C</text>
<text x="233.8" y="201.9">FIN-00660 Helsinki</text>
<text x="262.2" y="203.8">Sheet 3</text>
<text x="268.6" y="203.8">of</text>
<text x="271.3" y="203.8">13</text>
<text x="271.7" y="198.1">Revision</text>
<text x="271.9" y="200">1</text>
<text x="18" y="208.5">1</text>
<text x="54.6" y="208.5">2</text>
<text x="91.1" y="208.5">3</text>
<text x="127.6" y="208.5">4</text>
<text x="164.2" y="208.5">5</text>
<text x="200.7" y="208.5">6</text>
<text x="224.4" y="205.7">File:</text>
<text x="231" y="205.7">D:\mrf\event\hw4\vmeevg230_2.ddb - Documents\Fpga2.Sch</text>
<text x="237.2" y="208.5">7</text>
<text x="262.2" y="205.7">Drawn by:</text>
<text x="273.8" y="208.5">8</text>
</g>
<g font-size="1.7" fill="#000080">
<text x="66.3" y="10.9">IC1E</text>
<text x="77.6" y="7.1">2.5V I/O bank</text>
<text x="176.7" y="20.2">R390</text>
<text x="176.7" y="21.8">49R9</text>
<text x="184.2" y="20.4">R391</text>
<text x="184.2" y="22.2">49R9</text>
<text x="210.2" y="22.2">IC1G</text>
<text x="84.1" y="36">NC for XC2VP7</text>
<text x="66.3" y="71.4">XC2VP7-6FF896C</text>
<text x="224" y="76.5">NC for XC2VP7IO_L59P_6</text>
<text x="210.2" y="109.2">XC2VP7-6FF896C</text>
<text x="79.5" y="122.5">2.5V I/O bank</text>
<text x="5.7" y="130">internal 100 ohm</text>
<text x="5.7" y="131.9">diff. termination</text>
<text x="66.3" y="126.2">IC1F</text>
<text x="138.8" y="158.2">R50</text>
<text x="138.8" y="159.9">49R9</text>
<text x="146.4" y="158.4">R52</text>
<text x="146.4" y="160.3">49R9</text>
<text x="80.1" y="182.4">NC for XC2VP7</text>
<text x="66.3" y="186.7">XC2VP7-6FF896C</text>
</g>
<g font-size="1.7" fill="#800000">
<text x="251.8" y="9">IO[0..31]</text>
<text x="265" y="9.9">IO[0..31]</text>
<text x="43.6" y="15.6">nIF3</text>
<text x="45.3" y="17.5">nINIT</text>
<text x="53" y="16.6">nINIT</text>
<text x="53" y="14.7">nIF3</text>
<text x="174.4" y="14.7">GND</text>
<text x="181.4" y="14.7">VCCO</text>
<text x="41.7" y="21.3">BLUEOFF</text>
<text x="43.6" y="19.4">DIN</text>
<text x="53" y="18.5">DIN</text>
<text x="53" y="22.2">UA10</text>
<text x="53" y="20.4">BLUEOFFAD9</text>
<text x="251.8" y="20.4">TTLIO[0..9]</text>
<text x="265" y="21.3">TTLIO[0..9]</text>
<text x="53" y="26">LED7</text>
<text x="53" y="29.8">ULE</text>
<text x="53" y="27.9">UA0</text>
<text x="53" y="24.1">UA9</text>
<text x="193.1" y="29.8">TTLIO0</text>
<text x="251.8" y="29.8">IOZ5</text>
<text x="53" y="33.6">nUBERRAD10</text>
<text x="53" y="31.7">UD1</text>
<text x="53" y="35.5">UD7</text>
<text x="113.6" y="31.7">LED[0..8]</text>
<text x="126.9" y="32.6">LED[0..8]</text>
<text x="193.1" y="33.6">TTLIO1</text>
<text x="193.1" y="35.5">TTLIO2</text>
<text x="193.1" y="31.7">TTLIO5</text>
<text x="251.8" y="31.7">UNIVIO6</text>
<text x="53" y="41.1">LED0</text>
<text x="53" y="39.2">LED4</text>
<text x="53" y="37.4">UD6</text>
<text x="176.1" y="41.1">IOZ[1..31]</text>
<text x="193.1" y="37.4">TTLIO3</text>
<text x="193.1" y="39.2">TTLIO4</text>
<text x="193.1" y="41.1">TTLIO6</text>
<text x="251.8" y="39.2">IO25</text>
<text x="251.8" y="37.4">IO26</text>
<text x="251.8" y="41.1">IOZ11</text>
<text x="15.2" y="43.1">nUACK</text>
<text x="15.2" y="46.8">nUBERR</text>
<text x="27.7" y="47.8">nUBERR</text>
<text x="28.6" y="44">nUACK</text>
<text x="53" y="46.8">UD3</text>
<text x="53" y="43.1">UA14</text>
<text x="53" y="44.9">UA15</text>
<text x="164.7" y="42.1">IOZ[1..31]</text>
<text x="164.7" y="45.9">IOD[1..31]</text>
<text x="176.1" y="44.9">IOD[1..31]</text>
<text x="193.1" y="43.1">TTLIO7</text>
<text x="193.1" y="44.9">TTLIO8</text>
<text x="193.1" y="46.8">TTLIO9</text>
<text x="251.8" y="43.1">IO23</text>
<text x="15.2" y="50.6">nUWR</text>
<text x="15.2" y="52.5">nURD</text>
<text x="29.4" y="51.6">nUWR</text>
<text x="29.8" y="53.4">nURD</text>
<text x="53" y="50.6">RXSDAB1</text>
<text x="53" y="48.7">LED3</text>
<text x="53" y="52.5">LED6</text>
<text x="195" y="52.5">IOZ27</text>
<text x="195" y="50.6">IOD20</text>
<text x="195" y="48.7">IOD30</text>
<text x="251.8" y="50.6">IO20</text>
<text x="251.8" y="48.7">IO22</text>
<text x="251.8" y="52.5">IOZ9</text>
<text x="15.2" y="54.4">ULE</text>
<text x="15.2" y="58.2">UA[0..16]</text>
<text x="28.4" y="59.1">UA[0..16]</text>
<text x="30.9" y="55.3">ULE</text>
<text x="53" y="58.2">UD2</text>
<text x="53" y="56.3">UD5</text>
<text x="53" y="54.4">UA13</text>
<text x="162.9" y="55.3">UNIVIO[0..7]</text>
<text x="176.1" y="54.4">UNIVIO[0..7]</text>
<text x="195" y="54.4">IOZ25</text>
<text x="195" y="58.2">IOD25</text>
<text x="195" y="56.3">IOD26</text>
<text x="251.8" y="58.2">IO21</text>
<text x="251.8" y="54.4">IOZ19</text>
<text x="15.2" y="61.9">UD[0..7]</text>
<text x="28.4" y="62.9">UD[0..7]</text>
<text x="53" y="60.1">nUACK AE10</text>
<text x="53" y="63.8">nUWR</text>
<text x="53" y="61.9">nURD</text>
<text x="107.9" y="65.7">BREFCLK2P</text>
<text x="126.9" y="62.9">HSOPEN</text>
<text x="126.9" y="64.8">BREFCLK2N</text>
<text x="195" y="65.7">IOD22</text>
<text x="195" y="61.9">IOD27</text>
<text x="195" y="60.1">IOD28</text>
<text x="195" y="63.8">IOD29</text>
<text x="251.8" y="60.1">UNIVIO7</text>
<text x="251.8" y="63.8">IO2</text>
<text x="251.8" y="65.7">IO5</text>
<text x="251.8" y="61.9">IO19</text>
<text x="126.9" y="66.7">BREFCLK2P</text>
<text x="195" y="67.6">IOZ23</text>
<text x="195" y="69.5">IOZ21</text>
<text x="195" y="71.4">IOD24</text>
<text x="251.8" y="69.5">IO12</text>
<text x="251.8" y="71.4">IO17</text>
<text x="251.8" y="67.6">IO18</text>
<text x="195" y="75.2">IOD11</text>
<text x="195" y="77.1">IOD13</text>
<text x="195" y="73.3">IOD23</text>
<text x="251.8" y="77.1">IO1</text>
<text x="251.8" y="73.3">IO16</text>
<text x="251.8" y="75.2">IOZ7</text>
<text x="41.7" y="82.8">ADNLOS2</text>
<text x="53" y="83.7">ADNLOS2</text>
<text x="195" y="82.8">IOD14</text>
<text x="195" y="80.9">IOD17</text>
<text x="195" y="79">IOD18</text>
<text x="251.8" y="80.9">IO9</text>
<text x="251.8" y="82.8">IO14</text>
<text x="251.8" y="79">IO15</text>
<text x="41.7" y="84.6">RXSDAB2</text>
<text x="41.7" y="86.5">RXSCKB2</text>
<text x="41.7" y="88.4">ADNLOL2</text>
<text x="53" y="85.6">RXSDAB2</text>
<text x="53" y="89.4">ADNLOL2</text>
<text x="53.3" y="87.5">RXSCKB2</text>
<text x="195" y="86.5">IOD12</text>
<text x="195" y="88.4">IOD19</text>
<text x="195" y="84.6">IOD21</text>
<text x="251.8" y="86.5">IO4</text>
<text x="251.8" y="88.4">IO7</text>
<text x="251.8" y="84.6">IO13</text>
<text x="195" y="94.1">UNIVIO0</text>
<text x="195" y="96">UNIVIO1</text>
<text x="195" y="92.2">IOD15</text>
<text x="195" y="90.3">IOD16</text>
<text x="251.8" y="92.2">IO3</text>
<text x="251.8" y="94.1">IO8</text>
<text x="251.8" y="90.3">IO11</text>
<text x="251.8" y="96">IOZ15</text>
<text x="195" y="101.6">UNIVIO2</text>
<text x="196.9" y="99.8">IO31</text>
<text x="196.9" y="97.9">IOZ17</text>
<text x="251.8" y="101.6">IO6</text>
<text x="251.8" y="99.8">IO10</text>
<text x="251.8" y="97.9">IOZ13</text>
<text x="77.6" y="103.5">TXSEL</text>
<text x="77.6" y="105.5">RXSEL</text>
<text x="97" y="106.4">RXSEL</text>
<text x="97.2" y="104.5">TXSEL</text>
<text x="195" y="103.5">UNIVIO4</text>
<text x="251.8" y="103.5">IO0</text>
<text x="81.4" y="113">GPIO[0..7]</text>
<text x="94.9" y="114">GPIO[0..7]</text>
<text x="147.7" y="113">CGLOCK</text>
<text x="159" y="114">CGLOCK</text>
<text x="147.7" y="114.9">CGSK</text>
<text x="147.7" y="116.8">CGDI</text>
<text x="147.7" y="118.7">CGCS</text>
<text x="159" y="119.6">CGCS</text>
<text x="159" y="117.7">CGDI</text>
<text x="159" y="115.8">CGSK</text>
<text x="21.8" y="131">BREFCLKN</text>
<text x="34.1" y="130">BREFCLKN</text>
<text x="34.1" y="131.9">BREFCLKP</text>
<text x="109.9" y="131.9">CGSK</text>
<text x="22" y="132.8">BREFCLKP</text>
<text x="34.1" y="137.6">RxLOS</text>
<text x="34.1" y="133.8">MOD_DEF1</text>
<text x="34.1" y="135.7">MOD_DEF2</text>
<text x="109.9" y="135.7">CGLOCK</text>
<text x="179.9" y="135.7">TxFault</text>
<text x="179.9" y="137.6">MOD_DEF[0..2]</text>
<text x="195" y="136.7">TxFault</text>
<text x="34.1" y="139.5">TXFAULT</text>
<text x="109.9" y="139.5">RXREFCLK</text>
<text x="109.9" y="141.4">RXSDAB2</text>
<text x="109.9" y="143.3">ADNLOS2</text>
<text x="121.2" y="140.4">RXREFCLK</text>
<text x="179.9" y="139.5">RxLOS</text>
<text x="195" y="138.5">MOD_DEF[0..2]</text>
<text x="195" y="140.4">RxLOS</text>
<text x="20.9" y="148">BREFSEL</text>
<text x="34.1" y="145.2">MOD_DEF0</text>
<text x="34.1" y="147">BREFSEL</text>
<text x="109.9" y="145.2">CGDI</text>
<text x="109.9" y="148.9">RXSCKB2</text>
<text x="109.9" y="147">ADNLOL2</text>
<text x="34.1" y="150.8">RXSEL</text>
<text x="136.5" y="152.7">GND</text>
<text x="142.4" y="152.7">VCCAUX</text>
<text x="109.9" y="158.4">OSCENA</text>
<text x="109.9" y="160.3">GPIO4</text>
<text x="109.9" y="156.5">GPIO5</text>
<text x="123.1" y="159.3">OSCENA</text>
<text x="109.9" y="167.9">GPIO3</text>
<text x="109.9" y="173.5">GPIO0</text>
<text x="109.9" y="171.6">GPIO1</text>
<text x="109.9" y="169.7">GPIO2</text>
<text x="109.9" y="175.4">CGCS</text>
<text x="109.9" y="177.3">RECCLKP</text>
<text x="109.9" y="179.2">RECCLKN</text>
<text x="123.3" y="178.2">RECCLKP</text>
<text x="123.1" y="180.1">RECCLKN</text>
</g>
</svg>
